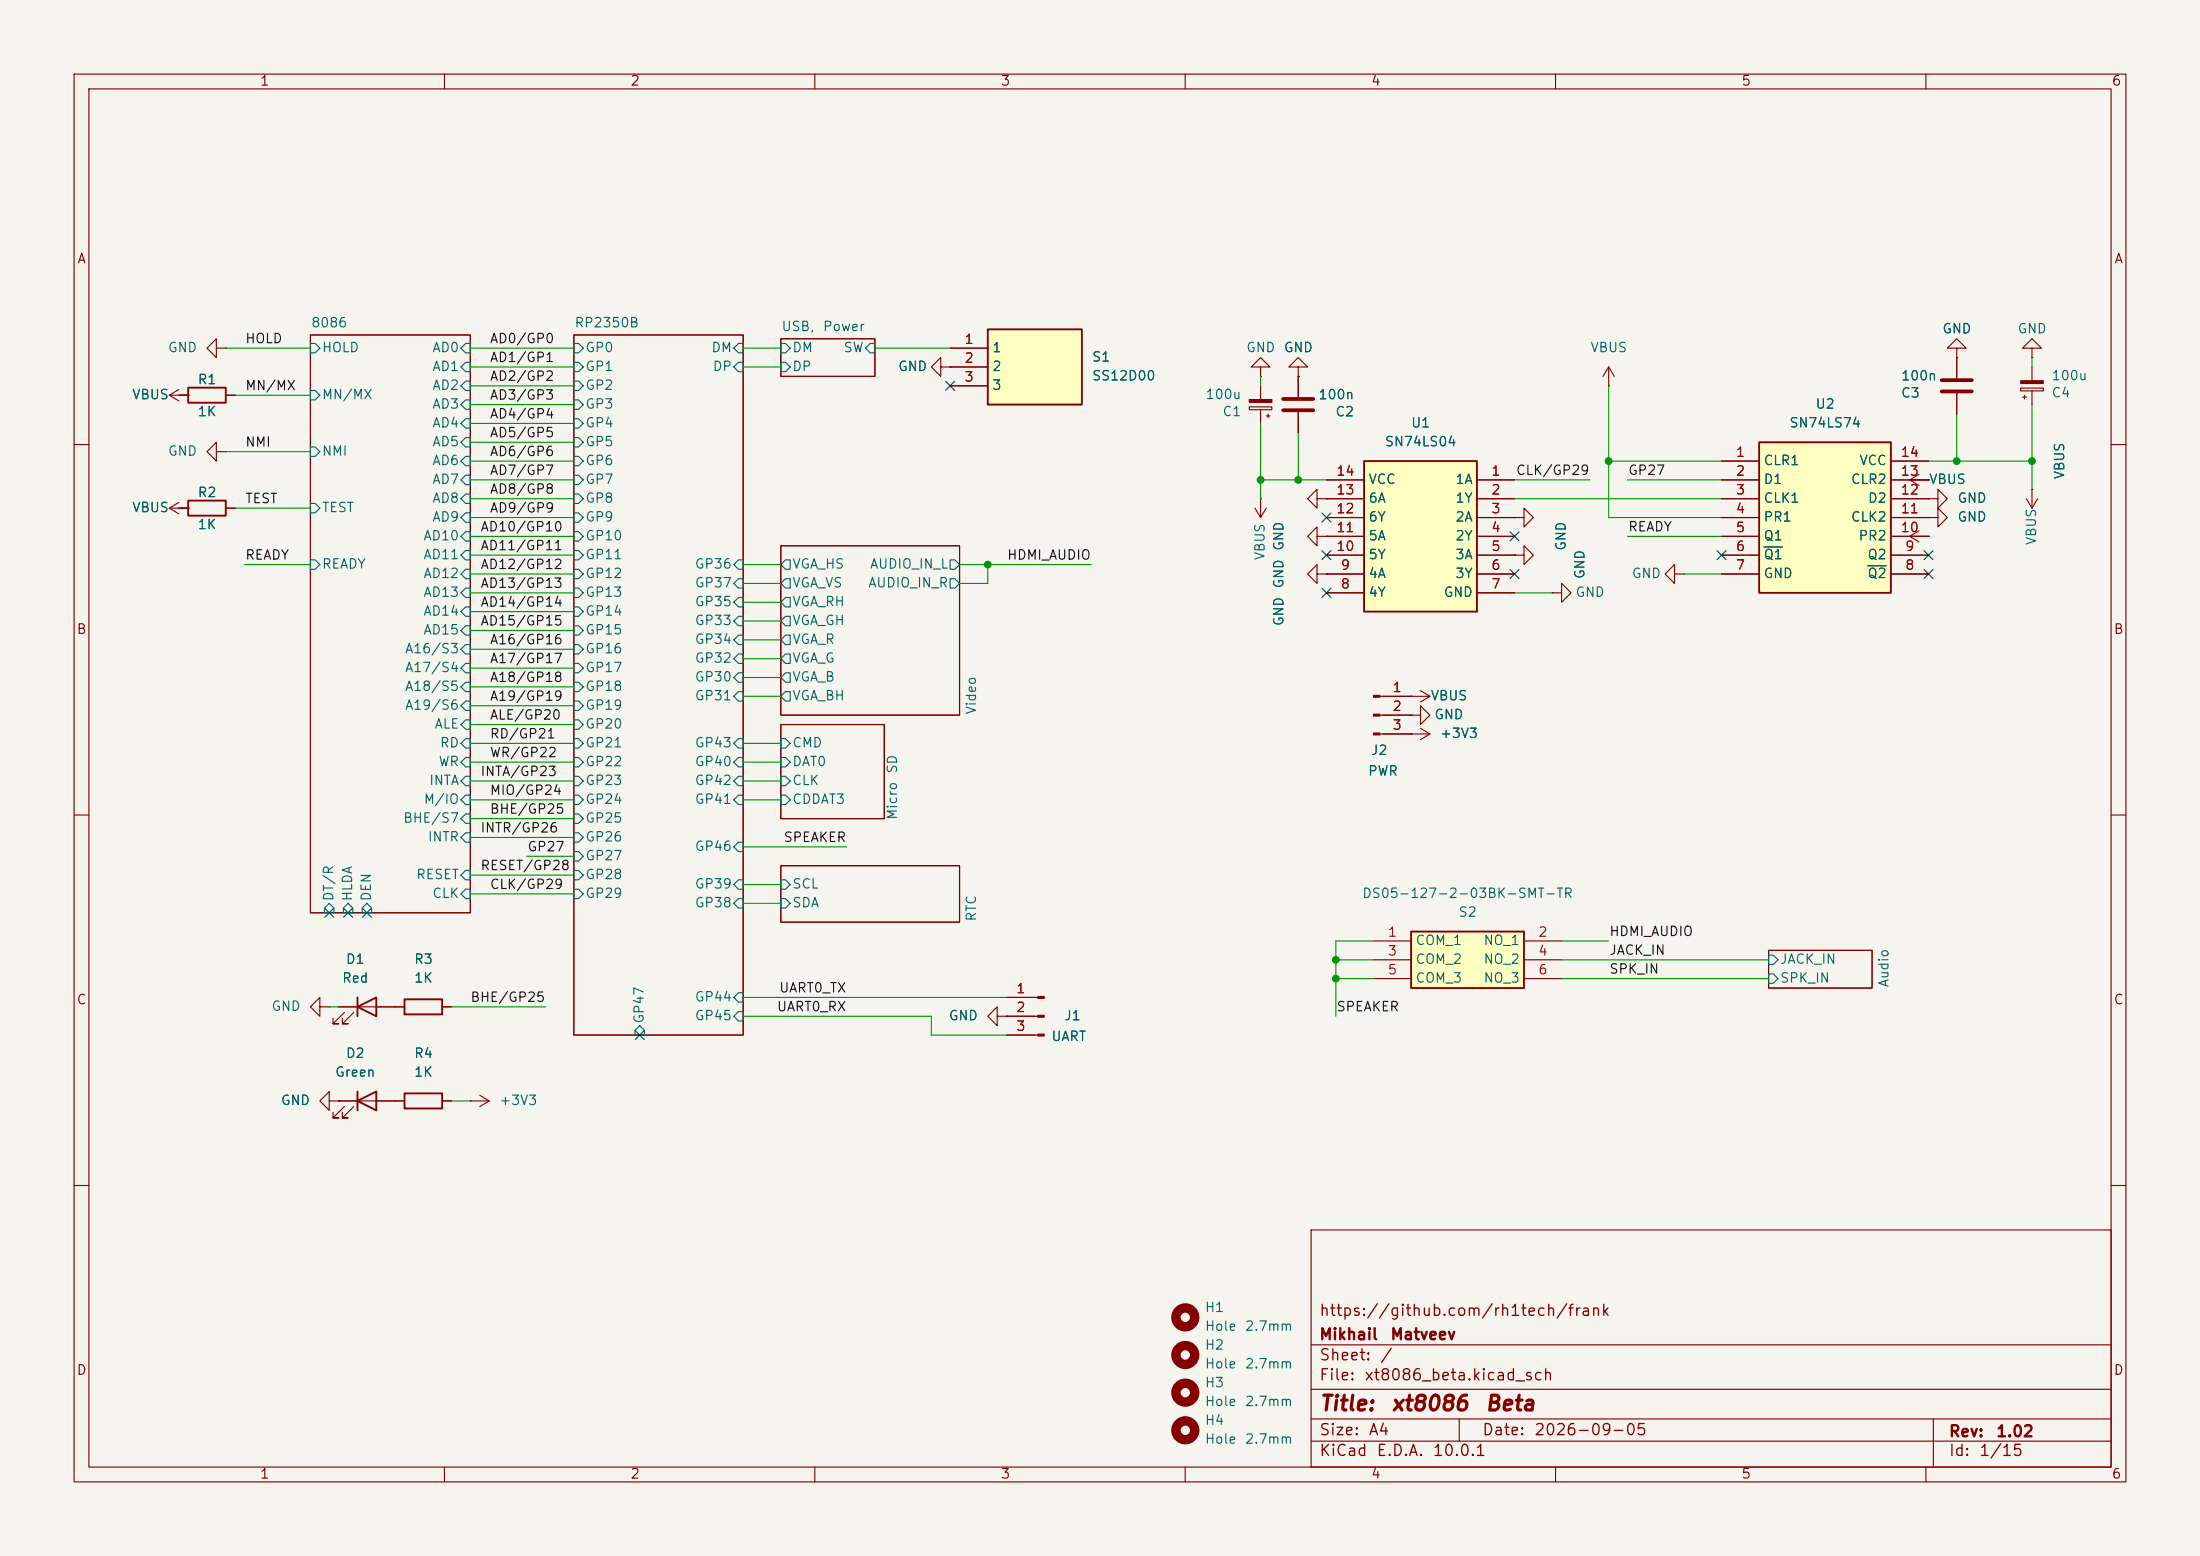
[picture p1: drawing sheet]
<svg xmlns="http://www.w3.org/2000/svg" width="297mm" height="210mm" viewBox="0 0 297 210" stroke-linecap="round" stroke-linejoin="round" font-family="sans-serif">
<path d="M0 0h297v210h-297z" fill="#f5f4ef" stroke="#f5f4ef" stroke-width=".14"/>
<g fill="none" stroke="#840000" stroke-width=".15">
<path d="M10 10h277v190h-277zM12 12h273v186h-273zM60 10v2M110 10v2M160 10v2M210 10v2M260 10v2M41.9 45.2h21.6v78h-21.6zM77.5 45.2h22.8v94.5h-22.8zM105.4 45.7h12.7v5.1h-12.7zM10 60h2M105.4 73.7h24.1v22.8h-24.1z"/>
<path d="M177.8 72.4v-1.3l-1.3 1.3 1.3 1.3v-1.3h1.3M179.1 72.4h.1M285 60h2M105.4 97.8h14v12.7h-14zM186.3 94h6.7M186.3 99.1h6.7M186.3 96.5h4.2M190.5 94h.1M190.5 99.1h.1M191.8 93.2l1.2 .8M191.8 98.3l1.2 .8M193 94l-1.2 .7"/>
<path d="M193 99.1l-1.2 .7M10 110h2M105.4 116.8h24.1v7.7h-24.1zM285 110h2M43.2 135.9v-1.3l-1.3 1.3 1.3 1.3v-1.3h1.2M44.4 135.9h.1M45.7 135.9h8.9M46.5 136.7l-1.5 1.5h.7h-.7v-.8M47.8 136.7l-1.6 1.5h.8h-.8v-.8M59.7 135.9h1.3M238.8 128.3h13.9v5.1h-13.9zM44.4 148.6v-1.3l-1.2 1.3 1.2 1.3v-1.3h1.3"/>
<path d="M45.7 148.6h.1M45.7 148.6h8.9M46.5 149.4l-1.5 1.5h.7h-.7v-.8M47.8 149.4l-1.6 1.5h.8h-.8v-.8M59.7 148.6h1.3M10 160h2M177 166h108v32h-108zM285 160h2M60 198v2M110 198v2M160 198v2M177 194.5h108"/>
<path d="M177 191.5h108M177 187.5h108M177 181.5h108M197 191.5v3M210 198v2M260 198v2M261 191.5v6.5"/>
</g>
<g fill="none" stroke="#006464" stroke-width=".15">
<path d="M41.9 46.4h.6l.7 .6-.7 .6h-.6zM41.9 52.7h.6l.7 .6-.7 .7h-.6zM62.2 47l.7-.6h.6v1.2h-.6zM62.2 49.5l.7-.6h.6v1.3h-.6zM62.2 57.2l.7-.7h.6v1.3h-.6zM62.2 59.7l.7-.6h.6v1.2h-.6zM62.9 51.4h.6v1.3h-.6l-.7-.6zM62.9 54h.6v1.2h-.6l-.7-.6zM77.5 46.4h.6l.6 .6-.6 .6h-.6zM77.5 48.9h.6l.6 .6-.6 .7h-.6zM77.5 51.4h.6l.6 .7-.6 .6h-.6zM77.5 54h.6l.6 .6-.6 .6h-.6z"/>
<path d="M77.5 56.5h.6l.6 .7-.6 .6h-.6zM77.5 59.1h.6l.6 .6-.6 .6h-.6zM99.1 49.5l.6-.6h.6v1.3h-.6zM99.7 46.4h.6v1.2h-.6l-.6-.6zM105.4 46.4h.6l.7 .6-.7 .6h-.6zM105.4 48.9h.6l.7 .6-.7 .7h-.6zM117.5 46.4h.6v1.2h-.6l-.7-.6zM41.9 60.3h.6l.7 .7-.7 .6h-.6zM41.9 67.9h.6l.7 .7-.7 .6h-.6zM41.9 75.6h.6l.7 .6-.7 .6h-.6zM62.2 62.2l.7-.6h.6v1.3h-.6zM62.2 64.8l.7-.7h.6v1.3h-.6z"/>
<path d="M62.2 67.3l.7-.6h.6v1.2h-.6zM62.9 69.2h.6v1.3h-.6l-.7-.6zM62.9 71.8h.6v1.2h-.6l-.7-.6zM62.9 74.3h.6v1.3h-.6l-.7-.7zM62.9 76.8h.6v1.3h-.6l-.7-.6zM77.5 61.6h.6l.6 .6-.6 .7h-.6zM77.5 64.1h.6l.6 .7-.6 .6h-.6zM77.5 66.7h.6l.6 .6-.6 .6h-.6zM77.5 69.2h.6l.6 .7-.6 .6h-.6zM77.5 71.8h.6l.6 .6-.6 .6h-.6zM77.5 74.3h.6l.6 .6-.6 .7h-.6zM77.5 76.8h.6l.6 .7-.6 .6h-.6z"/>
<path d="M77.5 79.4h.6l.6 .6-.6 .6h-.6zM99.1 78.7l.6-.6h.6v1.3h-.6zM99.7 75.6h.6v1.2h-.6l-.6-.6zM106 75.6h.7v1.2h-.7l-.6-.6zM106 78.1h.7v1.3h-.7l-.6-.7zM128.3 75.6h.6l.6 .6-.6 .6h-.6zM128.3 78.1h.6l.6 .6-.6 .7h-.6zM62.2 80l.7-.6h.6v1.2h-.6zM62.2 85.1l.7-.6h.6v1.2h-.6zM62.9 87h.6v1.3h-.6l-.7-.7zM62.9 89.5h.6v1.3h-.6l-.7-.6zM62.9 92.1h.6v1.2h-.6l-.7-.6z"/>
<path d="M62.9 94.6h.6v1.3h-.6l-.7-.6zM62.9 81.9h.6v1.3h-.6l-.7-.6zM62.9 97.2h.6v1.2h-.6l-.7-.6zM62.9 99.7h.6v1.3h-.6l-.7-.7zM77.5 81.9h.6l.6 .7-.6 .6h-.6zM77.5 84.5h.6l.6 .6-.6 .6h-.6zM77.5 87h.6l.6 .6-.6 .7h-.6zM77.5 89.5h.6l.6 .7-.6 .6h-.6zM77.5 92.1h.6l.6 .6-.6 .6h-.6zM77.5 94.6h.6l.6 .7-.6 .6h-.6zM77.5 97.2h.6l.6 .6-.6 .6h-.6zM77.5 99.7h.6l.6 .6-.6 .7h-.6z"/>
<path d="M99.1 83.8l.6-.6h.6v1.3h-.6zM99.7 90.8h.6v1.3h-.6l-.6-.7zM99.7 93.3h.6v1.3h-.6l-.6-.6zM99.7 88.3h.6v1.2h-.6l-.6-.6zM99.7 85.7h.6v1.3h-.6l-.6-.6zM99.7 80.6h.6v1.3h-.6l-.6-.6zM99.7 99.7h.6v1.3h-.6l-.6-.7zM105.4 99.7h.6l.7 .6-.7 .7h-.6zM106 80.6h.7v1.3h-.7l-.6-.6zM106 83.2h.7v1.3h-.7l-.6-.7zM106 85.7h.7v1.3h-.7l-.6-.6zM106 88.3h.7v1.2h-.7l-.6-.6z"/>
<path d="M106 90.8h.7v1.3h-.7l-.6-.7zM106 93.3h.7v1.3h-.7l-.6-.6zM62.2 102.9l.7-.7h.6v1.3h-.6zM62.9 109.9h.6v1.2h-.6l-.7-.6zM62.9 104.8h.6v1.2h-.6l-.7-.6zM62.9 112.4h.6v1.3h-.6l-.7-.7zM62.9 107.3h.6v1.3h-.6l-.7-.6zM62.9 117.5h.6v1.2h-.6l-.7-.6zM77.5 102.2h.6l.6 .7-.6 .6h-.6zM77.5 104.8h.6l.6 .6-.6 .6h-.6zM77.5 107.3h.6l.6 .7-.6 .6h-.6zM77.5 109.9h.6l.6 .6-.6 .6h-.6z"/>
<path d="M77.5 112.4h.6l.6 .6-.6 .7h-.6zM77.5 114.9h.6l.6 .7-.6 .6h-.6zM77.5 117.5h.6l.6 .6-.6 .6h-.6zM99.1 102.9l.6-.7h.6v1.3h-.6zM99.1 114.3l.6-.6h.6v1.2h-.6zM99.7 118.7h.6v1.3h-.6l-.6-.6zM99.7 107.3h.6v1.3h-.6l-.6-.6zM99.7 104.8h.6v1.2h-.6l-.6-.6zM105.4 102.2h.6l.7 .7-.7 .6h-.6zM105.4 104.8h.6l.7 .6-.7 .6h-.6zM105.4 107.3h.6l.7 .7-.7 .6h-.6zM105.4 118.7h.6l.7 .7-.7 .6h-.6z"/>
<path d="M44.4 121.9l.7 .7v.6h-1.3v-.6zM47 121.9l.6 .7v.6h-1.2v-.6zM49.5 121.9l.7 .7v.6h-1.3v-.6zM62.9 120h.6v1.3h-.6l-.7-.6zM77.5 120h.6l.6 .7-.6 .6h-.6zM86.4 138.4l.6 .7v.6h-1.3v-.6zM99.1 137.2l.6-.7h.6v1.3h-.6zM99.7 121.3h.6v1.3h-.6l-.6-.7zM99.7 134h.6v1.3h-.6l-.6-.7zM105.4 121.3h.6l.7 .6-.7 .7h-.6zM238.8 128.9h.6l.6 .6-.6 .7h-.6zM238.8 131.4h.6l.6 .7-.6 .6h-.6z"/>
</g>
<path d="M48.3 135.9l2.5-1.3v2.6zM48.3 134.6v2.6M54.6 134.9h5.1v2h-5.1zM48.3 148.6l2.5-1.3v2.6zM48.3 147.3v2.6M54.6 147.6h5.1v2h-5.1z" fill="none" stroke="#840000" stroke-width=".25"/>
<g fill="#840000" stroke="#840000" stroke-width=".15">
<path d="M185.4 93.9h.9v.2h-.9z"/>
<path d="M185.4 96.4h.9v.2h-.9z"/>
<path d="M185.4 98.9h.9v.3h-.9z"/>
</g>
<g fill="none" stroke="#840000" stroke-width="1.3">
<circle cx="160" cy="177.8" r="1.27"/>
<circle cx="160" cy="193" r="1.27"/>
</g>
<path d="M237.5 59.7h17.8v20.3h-17.8z" fill="#ffffc2"/>
<path d="M237.5 59.7h17.8v20.3h-17.8zM25.4 67.6h5.1v2h-5.1z" fill="none" stroke="#840000" stroke-width=".25"/>
<g fill="none" stroke="#840000" stroke-width=".15">
<path d="M217.2 52.1h.1M217.2 49.5l.7 1.3M217.2 49.5l-.8 1.3M217.2 49.5v2.6M22.9 68.6l1.2 .7M22.9 68.6h2.5M24.1 67.8l-1.2 .8M25.4 68.6h.1M29.2 61v-1.3l-1.3 1.3 1.3 1.2v-1.2h1.3M30.5 61h.1M30.5 68.6h1.2M232.4 62.2h5.1"/>
<path d="M232.4 64.8h5.1M232.4 67.3h5.1M232.4 69.9h5.1M232.4 72.4h5.1M232.4 74.9h5.1M232.4 77.5h5.1M255.3 62.2h5M255.3 64.8h5M255.3 67.3h5M255.3 69.9h5M255.3 72.4h5M255.3 74.9h5"/>
<path d="M255.3 77.5h5M190.5 96.5h1.3v-1.2l1.2 1.2-1.2 1.3v-1.3M190.5 96.5h.1"/>
</g>
<path d="M238.1 73.8h2.5M252.1 76.4h2.5" fill="none" stroke="#006464" stroke-width=".15"/>
<g fill="none" stroke="#840000" stroke-width="1.3">
<circle cx="160" cy="188" r="1.27"/>
<circle cx="160" cy="182.9" r="1.27"/>
</g>
<path d="M184.1 62.2h15.3v20.4h-15.3z" fill="#ffffc2"/>
<path d="M184.1 62.2h15.3v20.4h-15.3z" fill="none" stroke="#840000" stroke-width=".25"/>
<g fill="none" stroke="#840000" stroke-width=".15">
<path d="M22.9 53.3l1.2 .8M22.9 53.3h2.5M24.1 52.6l-1.2 .7M25.4 53.3h.1M179.1 64.8h5M179.1 67.3h5M179.1 69.9h5M179.1 72.4h5M179.1 74.9h5M179.1 77.5h5M199.4 64.8h5.1M199.4 67.3h5.1"/>
<path d="M199.4 69.9h5.1M199.4 72.4h5.1M199.4 74.9h5.1M199.4 77.5h5.1M257.8 72.4h2.5M257.8 72.4l1.3 .8M259.1 71.6l-1.3 .8M260.3 69.9h1.3v-1.3l1.3 1.3-1.3 1.2v-1.2M260.3 69.9h.1M260.3 67.3h1.3v-1.3l1.3 1.3-1.3 1.3v-1.3M260.3 67.3h.1M260.3 72.4h.1"/>
<path d="M273.6 67.3l.7 1.3M274.3 66h.1M274.3 66v2.6M275.1 67.3l-.8 1.3M179.1 80h5M199.4 80h5.1"/>
</g>
<path d="M190.5 125.7h15.2v7.7h-15.2z" fill="#ffffc2"/>
<path d="M190.5 125.7h15.2v7.7h-15.2z" fill="none" stroke="#840000" stroke-width=".25"/>
<g fill="none" stroke="#840000" stroke-width=".15">
<path d="M29.2 47v-1.3l-1.3 1.3 1.3 1.3v-1.3h1.3M30.5 47h.1M257.8 64.8l1.3 .7M257.8 64.8h2.5M259.1 64l-1.3 .8M260.3 64.8h.1M209.5 80h1.3v-1.3l1.3 1.3-1.3 1.3v-1.3M209.5 80h.1M185.4 127h5.1M185.4 129.5h5.1M185.4 132.1h5.1M205.7 127h5.1"/>
<path d="M205.7 129.5h5.1M205.7 132.1h5.1"/>
</g>
<path d="M133.3 44.5h12.7v10.1h-12.7z" fill="#ffffc2"/>
<path d="M25.4 52.3h5.1v2.1h-5.1zM133.3 44.5h12.7v10.1h-12.7z" fill="none" stroke="#840000" stroke-width=".25"/>
<g fill="none" stroke="#840000" stroke-width=".15">
<path d="M24.1 53.3h1.3M25.4 53.3h.1M30.5 53.3h1.2M127 49.5v-1.2l-1.3 1.2 1.3 1.3v-1.3h1.3M128.3 49.5h.1M128.3 47h5M128.3 49.5h5M128.3 52.1h5M168.7 54.9h3v.4h-3zM170.2 49.5h1.2l-1.2-1.2-1.3 1.2h1.3v1.3M170.2 50.8h.1M170.2 52.1v1.8"/>
<path d="M170.2 55.3v1.9M170.9 56.1h.5M171.2 55.9v.5M175.3 49.5h1.2l-1.2-1.2-1.3 1.2h1.3v1.3M175.3 50.8h.1M175.3 50.8v2.8M175.3 55.6v2.8M264.2 47h-1.3l1.3-1.3 1.2 1.3h-1.2v1.3M264.2 48.3h.1M264.2 48.3v2.8M264.2 53.1v2.8M272.8 52.4h3v.4h-3z"/>
<path d="M273 53.6h.6M273.3 53.3v.5M274.3 47h-1.3l1.3-1.3 1.3 1.3h-1.3v1.3M274.3 48.3h.1M274.3 49.5v1.9M274.3 52.8v1.8M24.1 68.6h1.3M25.4 68.6h.1M30.5 68.6h1.2M169.4 68.6l.8 1.3M170.2 67.3h.1M170.2 67.3v2.6"/>
<path d="M170.9 68.6l-.7 1.3M177.8 67.3v-1.3l-1.3 1.3 1.3 1.3v-1.3h1.3M177.8 77.5v-1.3l-1.3 1.3 1.3 1.2v-1.2h1.3M179.1 67.3h.1M179.1 77.5h.1M179.1 72.4h.1M179.1 64.8h5M179.1 67.3h5M179.1 69.9h5M179.1 72.4h5M179.1 74.9h5M179.1 77.5h5"/>
<path d="M199.4 64.8h5.1M199.4 67.3h5.1M199.4 69.9h5.1M199.4 72.4h5.1M199.4 74.9h5.1M199.4 77.5h5.1M204.5 74.9h1.2v-1.2l1.3 1.2-1.3 1.3v-1.3M204.5 74.9h.1M204.5 69.9h1.2v-1.3l1.3 1.3-1.3 1.2v-1.2M204.5 69.9h.1M226.1 77.5v-1.3l-1.3 1.3 1.3 1.2v-1.2h1.2M227.3 77.5h.1"/>
<path d="M232.4 62.2h5.1M232.4 64.8h5.1M232.4 67.3h5.1M232.4 69.9h5.1M232.4 72.4h5.1M232.4 74.9h5.1M232.4 77.5h5.1M255.3 62.2h5M255.3 64.8h5M255.3 67.3h5M255.3 69.9h5M255.3 72.4h5"/>
<path d="M255.3 74.9h5M255.3 77.5h5M260.3 69.9h.1M260.3 67.3h.1M260.3 72.4h.1M260.3 64.8h.1M179.1 80h5M186.7 94h3.8M186.7 96.5h3.8M186.7 99.1h3.8M190.5 99.1h.1M190.5 94h.1"/>
<path d="M190.5 96.5h.1M199.4 80h5.1M45.7 135.9h2.6M50.8 135.9h3.8M59.7 135.9h1.3M134.6 137.2v1.2l-1.3-1.2 1.3-1.3v1.3h1.3M135.9 137.2h.1M135.9 134.6h4.2M135.9 137.2h4.2M135.9 139.7h4.2M45.7 148.6h.1M45.7 148.6h2.6"/>
<path d="M50.8 148.6h3.8M59.7 148.6h1.3M63.5 148.6h.1M63.5 148.6h2.5M64.8 147.8l1.2 .8M66 148.6l-1.2 .8"/>
</g>
<g fill="#840000" stroke="#840000" stroke-width=".15">
<path d="M168.7 53.9h3v.4h-3z"/>
<path d="M272.8 51.4h3v.4h-3z"/>
<path d="M140.1 134.5h.9v.2h-.9z"/>
<path d="M140.1 137h.9v.3h-.9z"/>
<path d="M140.1 139.6h.9v.2h-.9z"/>
</g>
<path d="M173.2 55.4h4.1M173.2 53.8h4.1M262.1 52.8h4.1M262.1 51.3h4.1" fill="none" stroke="#840000" stroke-width=".51"/>
<g fill="none" stroke="#009600" stroke-width=".15">
<path d="M24.1 53.3h1.3M30.5 47h11.4M31.7 53.3h10.2M63.5 47h14M63.5 49.5h14M63.5 52.1h14M63.5 57.2h14M63.5 54.6h14M63.5 59.7h14M100.3 47h5.1M100.3 49.5h5.1M118.1 47h10.2"/>
<path d="M170.2 50.8v1.3M170.2 57.2v10.1M175.3 58.4v6.4M217.2 52.1v17.8h15.2M264.2 55.9v6.3M274.3 48.3v1.2M274.3 54.6v11.4M24.1 68.6h1.3M30.5 61h11.4M31.7 68.6h10.2M33 76.2h8.9M63.5 62.2h14"/>
<path d="M63.5 64.8h14M63.5 67.3h14M63.5 69.9h14M63.5 77.5h14M63.5 72.4h14M63.5 74.9h14M100.3 76.2h5.1M100.3 78.7h5.1M129.5 76.2h17.8M133.3 76.2v2.5h-3.8M170.2 64.8h8.9M204.5 64.8h10.1"/>
<path d="M204.5 67.3h27.9M217.2 62.2h15.2M219.7 64.8h12.7M219.7 72.4h12.7M227.3 77.5h5.1M260.3 62.2h14M63.5 95.3h14M63.5 97.8h14M63.5 92.7h14M63.5 90.2h14M63.5 85.1h14M63.5 87.6h14"/>
<path d="M63.5 80h14M63.5 82.6h14M100.3 81.3h5.1M100.3 86.4h5.1M100.3 88.9h5.1M100.3 94h5.1M100.3 91.4h5.1M100.3 83.8h5.1M204.5 80h5M63.5 108h14M63.5 113h14M63.5 118.1h14"/>
<path d="M63.5 110.5h14M63.5 105.4h14M63.5 102.9h14M63.5 100.3h14M71.1 115.6h6.4M100.3 108h5.1M100.3 105.4h5.1M100.3 102.9h5.1M100.3 100.3h5.1M100.3 119.4h5.1M100.3 114.3h14M44.4 135.9h1.3"/>
<path d="M61 135.9h12.7M63.5 120.7h14M100.3 121.9h5.1M100.3 137.2h25.4v2.5h10.2M100.3 134.6h35.6M180.3 129.5h5.1M180.3 132.1h5.1M185.4 127h-5.1v10.2M210.8 127h6.4M210.8 129.5h28M210.8 132.1h28M61 148.6h2.5"/>
</g>
<g fill="none" stroke="#000084" stroke-width=".15">
<path d="M127.7 51.5l1.2 1.2M128.9 51.5l-1.2 1.2M178.5 79.4l1.2 1.2M178.5 74.3l1.2 1.2M178.5 69.2l1.2 1.3M179.7 79.4l-1.2 1.2M179.7 74.3l-1.2 1.2M179.7 69.2l-1.2 1.3M203.9 71.8l1.2 1.2M203.9 76.9l1.2 1.2M205.1 71.8l-1.2 1.2M205.1 76.9l-1.2 1.2"/>
<path d="M231.8 74.3l1.2 1.2M233 74.3l-1.2 1.2M259.7 76.9l1.3 1.2M259.7 74.3l1.3 1.2M261 76.9l-1.3 1.2M261 74.3l-1.3 1.2M43.8 122.6l1.3 1.2M45.1 122.6l-1.3 1.2M46.4 122.6l1.2 1.2M47.6 122.6l-1.2 1.2M48.9 122.6l1.2 1.2M50.1 122.6l-1.2 1.2"/>
<path d="M85.8 139.1l1.2 1.2M87 139.1l-1.2 1.2"/>
</g>
<path d="M238.1 73.8h2.5M252.1 76.4h2.5" fill="none" stroke="#006464" stroke-width=".15"/>
<g fill="#009600" stroke="#009600" stroke-width=".14">
<circle cx="264.2" cy="62.2" r=".46"/>
<circle cx="274.3" cy="62.2" r=".46"/>
<circle cx="133.3" cy="76.2" r=".46"/>
<circle cx="175.3" cy="64.8" r=".46"/>
<circle cx="170.2" cy="64.8" r=".46"/>
<circle cx="217.2" cy="62.2" r=".46"/>
<circle cx="180.3" cy="129.5" r=".46"/>
<circle cx="180.3" cy="132.1" r=".46"/>
</g>
<g font-size="2" fill="#840000">
<text x="178" y="190.9">Title:</text>
<text x="187.7" y="190.9">xt8086</text>
<text x="200.4" y="190.9">Beta</text>
</g>
<g font-size="1.5" fill="#840000">
<text x="178" y="178">https://github.com/rh1tech/frank</text>
<text x="178" y="184">Sheet:</text>
<text x="178" y="181.2">Mikhail</text>
<text x="186.2" y="184">/</text>
<text x="187.6" y="181.2">Matveev</text>
<text x="178" y="186.7">File:</text>
<text x="184.1" y="186.7">xt8086_beta.kicad_sch</text>
<text x="178" y="196.9">KiCad</text>
<text x="178" y="194.1">Size:</text>
<text x="184.7" y="194.1">A4</text>
<text x="185.7" y="196.9">E.D.A.</text>
<text x="193.3" y="196.9">10.0.1</text>
<text x="200" y="194.1">Date:</text>
<text x="207" y="194.1">2026-09-05</text>
<text x="263" y="194.3">Rev:</text>
<text x="263" y="196.9">Id:</text>
<text x="267.1" y="196.9">1/15</text>
<text x="269.4" y="194.3">1.02</text>
</g>
<g font-size="1.3" fill="#840000">
<text x="35" y="11.9">1</text>
<text x="85" y="11.9">2</text>
<text x="135" y="11.9">3</text>
<text x="185" y="11.9">4</text>
<text x="235" y="11.9">5</text>
<text x="285" y="11.9">6</text>
<text x="10.3" y="35.9">A</text>
<text x="285.3" y="35.9">A</text>
<text x="10.3" y="85.9">B</text>
<text x="285.3" y="85.9">B</text>
<text x="10.3" y="135.9">C</text>
<text x="285.3" y="135.9">C</text>
<text x="10.3" y="185.9">D</text>
<text x="285.3" y="185.9">D</text>
<text x="35" y="199.9">1</text>
<text x="85" y="199.9">2</text>
<text x="135" y="199.9">3</text>
<text x="185" y="199.9">4</text>
<text x="235" y="199.9">5</text>
<text x="285" y="199.9">6</text>
</g>
<g font-size="1.3" fill="#006464">
<text x="22.6" y="47.9">GND</text>
<text x="41.9" y="44.5">8086</text>
<text x="43.4" y="47.9">HOLD</text>
<text x="58.3" y="47.9">AD0</text>
<text x="77.5" y="44.5">RP2350B</text>
<text x="78.9" y="47.9">GP0</text>
<text x="95.9" y="47.9">DM</text>
<text x="105.4" y="45">USB,</text>
<text x="106.9" y="47.9">DM</text>
<text x="111" y="45">Power</text>
<text x="113.8" y="47.9">SW</text>
<text x="133.9" y="47.9">1</text>
<text x="168.1" y="47.9">GND</text>
<text x="173.2" y="47.9">GND</text>
<text x="214.6" y="47.9">VBUS</text>
<text x="262.1" y="45.3">GND</text>
<text x="272.3" y="45.3">GND</text>
<text x="26.6" y="52.2">R1</text>
<text x="58.3" y="50.4">AD1</text>
<text x="58.3" y="52.9">AD2</text>
<text x="78.9" y="50.4">GP1</text>
<text x="78.9" y="52.9">GP2</text>
<text x="96.1" y="50.4">DP</text>
<text x="106.9" y="50.4">DP</text>
<text x="121.2" y="50.4">GND</text>
<text x="133.9" y="50.4">2</text>
<text x="133.9" y="52.9">3</text>
<text x="147.3" y="49.1">S1</text>
<text x="147.3" y="51.7">SS12D00</text>
<text x="256.5" y="54">C3</text>
<text x="256.5" y="51.7">100n</text>
<text x="276.9" y="53.9">C4</text>
<text x="276.9" y="51.6">100u</text>
<text x="17.7" y="54.2">VBUS</text>
<text x="26.6" y="56.5">1K</text>
<text x="43.4" y="54.2">MN/MX</text>
<text x="58.3" y="55.5">AD3</text>
<text x="58.3" y="58">AD4</text>
<text x="78.9" y="55.5">GP3</text>
<text x="78.9" y="58">GP4</text>
<text x="162.6" y="54.2">100u</text>
<text x="164.9" y="56.5">C1</text>
<text x="177.9" y="54.2">100n</text>
<text x="180.2" y="56.5">C2</text>
<text x="190.4" y="58">U1</text>
<text x="241.5" y="58">SN74LS74</text>
<text x="245" y="55.5">U2</text>
<text x="22.6" y="61.8">GND</text>
<text x="43.4" y="61.8">NMI</text>
<text x="58.3" y="60.6">AD5</text>
<text x="58.3" y="63.1">AD6</text>
<text x="58.3" y="65.6">AD7</text>
<text x="78.9" y="60.6">GP5</text>
<text x="78.9" y="63.1">GP6</text>
<text x="78.9" y="65.6">GP7</text>
<text x="184.7" y="65.6">VCC</text>
<text x="186.9" y="60.6">SN74LS04</text>
<text x="196.4" y="65.6">1A</text>
<text x="238" y="63.1">CLR1</text>
<text x="238" y="65.6">D1</text>
<text x="249.8" y="65.6">CLR2</text>
<text x="250.9" y="63.1">VCC</text>
<text x="260.3" y="65.6">VBUS</text>
<text x="279" y="64.8" transform="rotate(-90 279 64.8)">VBUS</text>
<text x="17.7" y="69.4">VBUS</text>
<text x="26.6" y="67.4">R2</text>
<text x="26.6" y="71.7">1K</text>
<text x="43.4" y="69.4">TEST</text>
<text x="58.3" y="68.2">AD8</text>
<text x="58.3" y="70.7">AD9</text>
<text x="78.9" y="68.2">GP8</text>
<text x="78.9" y="70.7">GP9</text>
<text x="184.7" y="70.7">6Y</text>
<text x="184.7" y="68.2">6A</text>
<text x="196.4" y="68.2">1Y</text>
<text x="196.4" y="70.7">2A</text>
<text x="238" y="68.2">CLK1</text>
<text x="238" y="70.7">PR1</text>
<text x="249.8" y="70.7">CLK2</text>
<text x="252.1" y="68.2">D2</text>
<text x="264.2" y="70.7">GND</text>
<text x="264.2" y="68.2">GND</text>
<text x="43.4" y="77.1">READY</text>
<text x="57.1" y="73.3">AD10</text>
<text x="57.1" y="75.8">AD11</text>
<text x="78.9" y="73.3">GP10</text>
<text x="78.9" y="75.8">GP11</text>
<text x="93.7" y="77.1">GP36</text>
<text x="106.9" y="77.1">VGA_HS</text>
<text x="117.4" y="77.1">AUDIO_IN_L</text>
<text x="171" y="75.7" transform="rotate(-90 171 75.7)">VBUS</text>
<text x="173.6" y="74.4" transform="rotate(-90 173.6 74.4)">GND</text>
<text x="184.7" y="75.8">5Y</text>
<text x="184.7" y="73.3">5A</text>
<text x="196.4" y="73.3">2Y</text>
<text x="196.4" y="75.8">3A</text>
<text x="211.7" y="74.4" transform="rotate(-90 211.7 74.4)">GND</text>
<text x="238" y="73.3">Q1</text>
<text x="238" y="75.8">Q1</text>
<text x="250.8" y="73.3">PR2</text>
<text x="252" y="75.8">Q2</text>
<text x="275.2" y="73.7" transform="rotate(-90 275.2 73.7)">VBUS</text>
<text x="57.1" y="78.3">AD12</text>
<text x="57.1" y="80.9">AD13</text>
<text x="57.1" y="83.4">AD14</text>
<text x="78.9" y="78.3">GP12</text>
<text x="78.9" y="80.9">GP13</text>
<text x="78.9" y="83.4">GP14</text>
<text x="93.7" y="82.1">GP35</text>
<text x="93.7" y="79.6">GP37</text>
<text x="106.9" y="79.6">VGA_VS</text>
<text x="106.9" y="82.1">VGA_RH</text>
<text x="117.1" y="79.6">AUDIO_IN_R</text>
<text x="173.6" y="79.5" transform="rotate(-90 173.6 79.5)">GND</text>
<text x="184.7" y="80.9">4Y</text>
<text x="184.7" y="78.3">4A</text>
<text x="194.8" y="80.9">GND</text>
<text x="196.4" y="78.3">3Y</text>
<text x="212.6" y="80.9">GND</text>
<text x="214.2" y="78.2" transform="rotate(-90 214.2 78.2)">GND</text>
<text x="220.2" y="78.3">GND</text>
<text x="238" y="78.3">GND</text>
<text x="252" y="78.3">Q2</text>
<text x="54.6" y="88.5">A16/S3</text>
<text x="57.1" y="86">AD15</text>
<text x="78.9" y="86">GP15</text>
<text x="78.9" y="88.5">GP16</text>
<text x="93.7" y="89.8">GP32</text>
<text x="93.7" y="84.7">GP33</text>
<text x="93.7" y="87.2">GP34</text>
<text x="106.9" y="84.7">VGA_GH</text>
<text x="106.9" y="87.2">VGA_R</text>
<text x="106.9" y="89.8">VGA_G</text>
<text x="173.6" y="84.6" transform="rotate(-90 173.6 84.6)">GND</text>
<text x="54.6" y="91">A17/S4</text>
<text x="54.6" y="93.6">A18/S5</text>
<text x="78.9" y="91">GP17</text>
<text x="78.9" y="93.6">GP18</text>
<text x="93.7" y="92.3">GP30</text>
<text x="93.7" y="94.8">GP31</text>
<text x="106.9" y="92.3">VGA_B</text>
<text x="106.9" y="94.8">VGA_BH</text>
<text x="193" y="94.8">VBUS</text>
<text x="54.6" y="96.1">A19/S6</text>
<text x="58.6" y="98.7">ALE</text>
<text x="59.3" y="101.2">RD</text>
<text x="78.9" y="96.1">GP19</text>
<text x="78.9" y="98.7">GP20</text>
<text x="78.9" y="101.2">GP21</text>
<text x="93.7" y="101.2">GP43</text>
<text x="106.9" y="101.2">CMD</text>
<text x="132.1" y="96.5" transform="rotate(-90 132.1 96.5)">Video</text>
<text x="193.5" y="97.4">GND</text>
<text x="194.3" y="99.9">+3V3</text>
<text x="57.8" y="106.3">INTA</text>
<text x="59.1" y="103.7">WR</text>
<text x="78.9" y="103.7">GP22</text>
<text x="78.9" y="106.3">GP23</text>
<text x="93.7" y="103.7">GP40</text>
<text x="93.7" y="106.3">GP42</text>
<text x="106.9" y="103.7">DAT0</text>
<text x="106.9" y="106.3">CLK</text>
<text x="121.4" y="104.5" transform="rotate(-90 121.4 104.5)">SD</text>
<text x="184.6" y="105">PWR</text>
<text x="185" y="102.2">J2</text>
<text x="54.3" y="111.4">BHE/S7</text>
<text x="57.1" y="108.8">M/IO</text>
<text x="57.7" y="113.9">INTR</text>
<text x="78.9" y="108.8">GP24</text>
<text x="78.9" y="111.4">GP25</text>
<text x="78.9" y="113.9">GP26</text>
<text x="93.7" y="108.8">GP41</text>
<text x="106.9" y="108.8">CDDAT3</text>
<text x="121.4" y="110.7" transform="rotate(-90 121.4 110.7)">Micro</text>
<text x="56.1" y="119">RESET</text>
<text x="78.9" y="116.4">GP27</text>
<text x="78.9" y="119">GP28</text>
<text x="93.7" y="115.2">GP46</text>
<text x="45.3" y="121.7" transform="rotate(-90 45.3 121.7)">DT/R</text>
<text x="47.9" y="121.7" transform="rotate(-90 47.9 121.7)">HLDA</text>
<text x="50.4" y="121.7" transform="rotate(-90 50.4 121.7)">DEN</text>
<text x="58.3" y="121.5">CLK</text>
<text x="78.9" y="121.5">GP29</text>
<text x="93.7" y="122.8">GP38</text>
<text x="93.7" y="120.2">GP39</text>
<text x="106.9" y="120.2">SCL</text>
<text x="106.9" y="122.8">SDA</text>
<text x="132.1" y="124.5" transform="rotate(-90 132.1 124.5)">RTC</text>
<text x="183.8" y="121.5">DS05-127-2-03BK-SMT-TR</text>
<text x="196.8" y="124.1">S2</text>
<text x="46.6" y="130.4">D1</text>
<text x="55.8" y="130.4">R3</text>
<text x="191" y="127.9">COM_1</text>
<text x="191" y="130.4">COM_2</text>
<text x="200.2" y="127.9">NO_1</text>
<text x="200.2" y="130.4">NO_2</text>
<text x="240.2" y="130.4">JACK_IN</text>
<text x="36.6" y="136.8">GND</text>
<text x="46.1" y="132.9">Red</text>
<text x="55.8" y="132.9">1K</text>
<text x="93.7" y="135.5">GP44</text>
<text x="191" y="132.9">COM_3</text>
<text x="200.2" y="132.9">NO_3</text>
<text x="240.2" y="132.9">SPK_IN</text>
<text x="255.3" y="133.4" transform="rotate(-90 255.3 133.4)">Audio</text>
<text x="46.6" y="143.1">D2</text>
<text x="55.8" y="143.1">R4</text>
<text x="87.2" y="138.2" transform="rotate(-90 87.2 138.2)">GP47</text>
<text x="93.7" y="138">GP45</text>
<text x="128" y="138">GND</text>
<text x="141.8" y="140.8">UART</text>
<text x="143.6" y="138">J1</text>
<text x="37.8" y="149.5">GND</text>
<text x="45.1" y="145.6">Green</text>
<text x="55.8" y="145.6">1K</text>
<text x="67.3" y="149.5">+3V3</text>
<text x="162.6" y="179.9">Hole</text>
<text x="162.6" y="177.4">H1</text>
<text x="168" y="179.9">2.7mm</text>
<text x="162.6" y="185">Hole</text>
<text x="162.6" y="182.5">H2</text>
<text x="168" y="185">2.7mm</text>
<text x="162.6" y="190.1">Hole</text>
<text x="162.6" y="187.6">H3</text>
<text x="168" y="190.1">2.7mm</text>
<text x="162.6" y="195.2">Hole</text>
<text x="162.6" y="192.6">H4</text>
<text x="168" y="195.2">2.7mm</text>
</g>
<g font-size="1.3" fill="#0f0f0f">
<text x="33" y="46.6">HOLD</text>
<text x="66" y="46.6">AD0/GP0</text>
<text x="33" y="53">MN/MX</text>
<text x="66" y="51.7">AD2/GP2</text>
<text x="66" y="49.2">AD1/GP1</text>
<text x="66" y="59.3">AD5/GP5</text>
<text x="66" y="56.8">AD4/GP4</text>
<text x="66" y="54.3">AD3/GP3</text>
<text x="33" y="60.6">NMI</text>
<text x="66" y="61.9">AD6/GP6</text>
<text x="66" y="64.4">AD7/GP7</text>
<text x="204.6" y="64.4">CLK/GP29</text>
<text x="219.7" y="64.4">GP27</text>
<text x="33" y="68.2">TEST</text>
<text x="66" y="69.5">AD9/GP9</text>
<text x="66" y="67">AD8/GP8</text>
<text x="33" y="75.9">READY</text>
<text x="64.8" y="74.6">AD11/GP11</text>
<text x="64.8" y="77.1">AD12/GP12</text>
<text x="64.8" y="72">AD10/GP10</text>
<text x="135.9" y="75.9">HDMI_AUDIO</text>
<text x="219.7" y="72">READY</text>
<text x="64.8" y="82.2">AD14/GP14</text>
<text x="64.8" y="79.7">AD13/GP13</text>
<text x="64.8" y="84.7">AD15/GP15</text>
<text x="66" y="89.8">A17/GP17</text>
<text x="66" y="87.3">A16/GP16</text>
<text x="66" y="94.9">A19/GP19</text>
<text x="66" y="92.4">A18/GP18</text>
<text x="66" y="100">RD/GP21</text>
<text x="66" y="97.4">ALE/GP20</text>
<text x="64.8" y="105.1">INTA/GP23</text>
<text x="66" y="107.6">MIO/GP24</text>
<text x="66" y="102.5">WR/GP22</text>
<text x="64.8" y="112.7">INTR/GP26</text>
<text x="66" y="110.1">BHE/GP25</text>
<text x="105.7" y="114">SPEAKER</text>
<text x="64.8" y="117.8">RESET/GP28</text>
<text x="71.1" y="115.2">GP27</text>
<text x="66" y="120.3">CLK/GP29</text>
<text x="217.2" y="129.2">JACK_IN</text>
<text x="217.2" y="131.7">SPK_IN</text>
<text x="217.2" y="126.7">HDMI_AUDIO</text>
<text x="63.4" y="135.5">BHE/GP25</text>
<text x="104.8" y="136.8">UART0_RX</text>
<text x="105.1" y="134.3">UART0_TX</text>
<text x="180.3" y="136.8">SPEAKER</text>
</g>
<g font-size="1.3" fill="#a90000">
<text x="130.1" y="46.7">1</text>
<text x="130.1" y="49.3">2</text>
<text x="130.1" y="51.8">3</text>
<text x="180.3" y="64.5">14</text>
<text x="201.2" y="64.5">1</text>
<text x="234.2" y="62">1</text>
<text x="234.2" y="64.5">2</text>
<text x="256.5" y="64.5">13</text>
<text x="256.5" y="62">14</text>
<text x="180.3" y="69.6">12</text>
<text x="180.3" y="67.1">13</text>
<text x="201.2" y="67.1">2</text>
<text x="201.2" y="69.6">3</text>
<text x="234.2" y="67.1">3</text>
<text x="234.2" y="69.6">4</text>
<text x="256.5" y="69.6">11</text>
<text x="256.5" y="67.1">12</text>
<text x="180.3" y="74.7">10</text>
<text x="180.3" y="72.1">11</text>
<text x="180.9" y="77.2">9</text>
<text x="201.2" y="72.1">4</text>
<text x="201.2" y="74.7">5</text>
<text x="201.2" y="77.2">6</text>
<text x="234.2" y="72.1">5</text>
<text x="234.2" y="74.7">6</text>
<text x="234.2" y="77.2">7</text>
<text x="256.5" y="72.1">10</text>
<text x="257.1" y="77.2">8</text>
<text x="257.1" y="74.7">9</text>
<text x="180.9" y="79.8">8</text>
<text x="201.2" y="79.8">7</text>
<text x="187.9" y="93.7">1</text>
<text x="187.9" y="96.3">2</text>
<text x="187.9" y="98.8">3</text>
<text x="187.3" y="126.7">1</text>
<text x="187.3" y="129.3">3</text>
<text x="187.3" y="131.8">5</text>
<text x="207.6" y="126.7">2</text>
<text x="207.6" y="129.3">4</text>
<text x="207.6" y="131.8">6</text>
<text x="137.1" y="134.4">1</text>
<text x="137.1" y="136.9">2</text>
<text x="137.1" y="139.4">3</text>
</g>
</svg>
